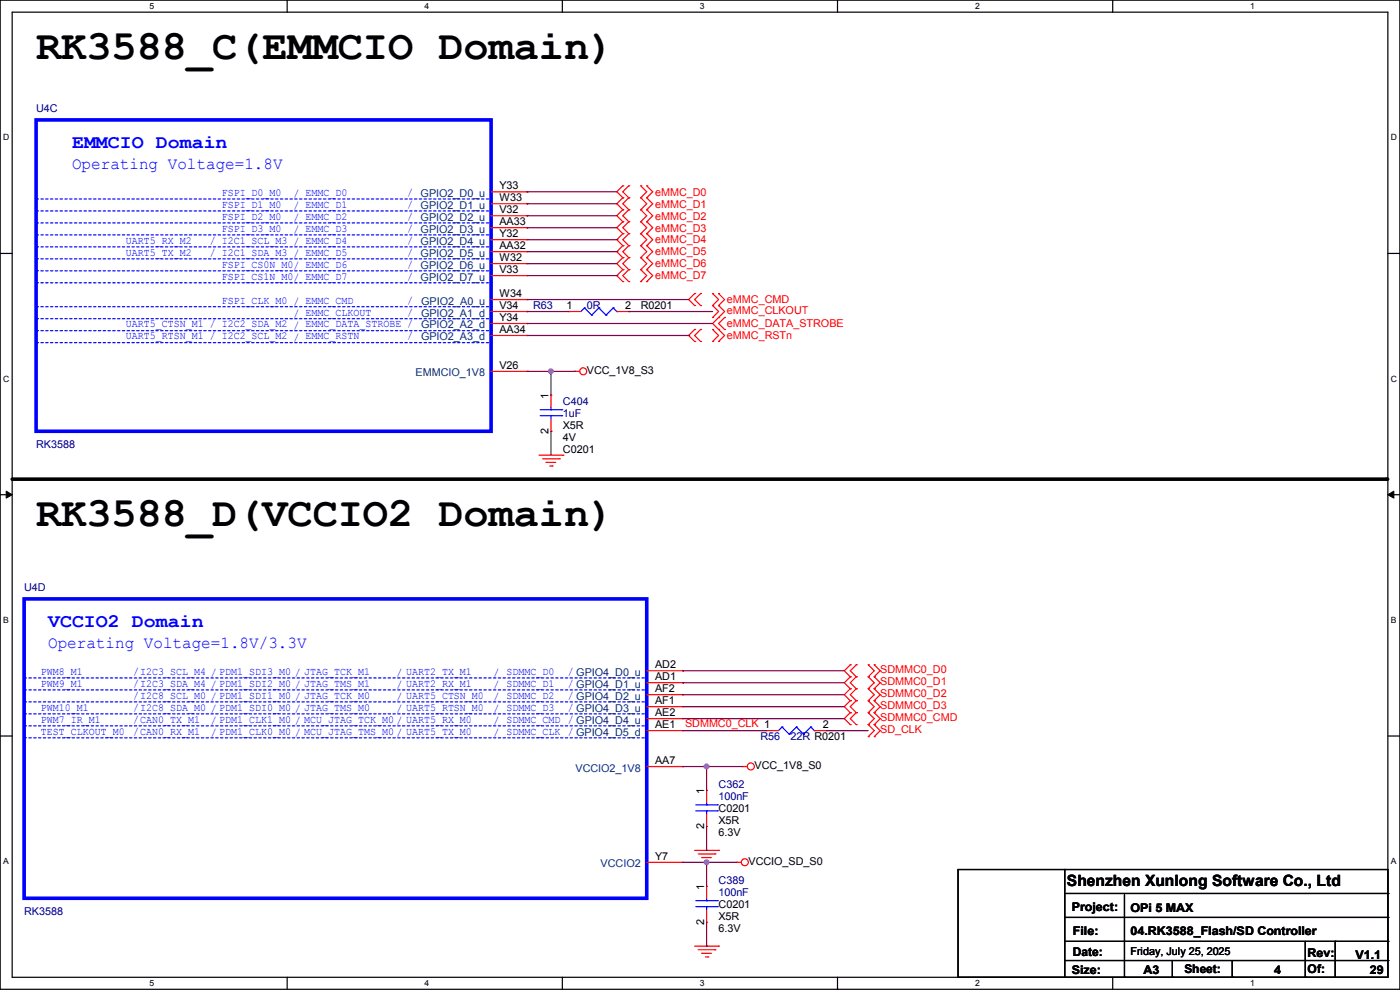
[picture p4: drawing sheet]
<svg xmlns="http://www.w3.org/2000/svg" width="297mm" height="210mm" viewBox="0 0 297 210" stroke-linecap="round" stroke-linejoin="round" font-family="sans-serif">
<g fill="none" stroke="#000" stroke-width=".25">
<path d="M0 0h297v209.8h-297zM2.6 2.6h291.8v204.7h-291.8zM60.9 0v2.6M119.3 0v2.6M177.7 0v2.6M236.1 0v2.6M0 53.8h2.6M294.4 53.8h2.6M0 104.9h2.6M294.4 104.9h2.6M0 156.1h2.6M294.4 156.1h2.6"/>
<path d="M203.2 184.4h22.6v22.9h-22.6zM225.8 184.4h68.6v22.9h-68.6zM225.8 194.6h68.6M225.8 199.7h68.6M226.1 189.5h68.3M238.5 189.8v17.5M276.9 199.7v7.6M283.3 199.7h.1M283.3 199.7v7.6M294.4 189.5h.1M294.4 194.6h.1M294.4 199.7h.1"/>
<path d="M60.9 207.3v2.5M119.3 207.3v2.5M177.7 207.3v2.5M225.8 203.8h68.6M236.1 207.3v2.5M238.5 207.3h.1M248.7 207.3h.1M248.7 203.8v3.5M261.4 207.3h.1M261.4 203.8v3.5M276.9 207.3h.1M294.4 203.8h.1"/>
</g>
<path d="M1.3 104.2l1.3 .7-1.3 .8zM294.4 104.9l1.3-.7v1.5z" fill="#000"/>
<path d="M1.3 104.2l1.3 .7-1.3 .8zM294.4 104.9l1.3-.7v1.5z" fill="none" stroke="#000" stroke-width=".21"/>
<path d="M2.6 101.6h291.6" fill="none" stroke="#000" stroke-width=".76"/>
<circle cx="294.2" cy="101.6" r=".38" fill="#000"/>
<g fill="none" stroke="#f00" stroke-width=".25">
<path d="M132.1 39.4h.1M132.1 39.4l-1.2 1.3 1.2 1.3M133.4 39.4h.1M133.4 39.4l-1.3 1.3 1.3 1.3M135.9 39.4h.1M135.9 39.4l1.3 1.3-1.3 1.3M137.2 39.4h.1M137.2 39.4l1.3 1.3-1.3 1.3M104.2 45.8h7.6M104.2 58.5h7.6M104.2 55.9h7.6M104.2 43.2h7.6"/>
<path d="M104.2 50.8h7.6M104.2 40.7h7.6M104.2 53.4h7.6M104.2 48.3h7.6M111.8 45.8h.1M111.8 58.5h.1M111.8 55.9h.1M111.8 43.2h.1M111.8 50.8h.1M111.8 40.7h.1M111.8 53.4h.1M111.8 48.3h.1"/>
<path d="M132.1 42h.1M132.1 44.5h.1M132.1 47h.1M132.1 49.6h.1M132.1 54.7h.1M132.1 57.2h.1M132.1 59.7h.1M132.1 52.1h.1M132.1 47l-1.2 1.3 1.2 1.3M132.1 42l-1.2 1.2 1.2 1.3M132.1 49.6l-1.2 1.2 1.2 1.3M132.1 44.5l-1.2 1.3 1.2 1.2"/>
<path d="M132.1 52.1l-1.2 1.3 1.2 1.3M132.1 54.7l-1.2 1.2 1.2 1.3M132.1 57.2l-1.2 1.3 1.2 1.2M133.4 42h.1M133.4 44.5h.1M133.4 47h.1M133.4 49.6h.1M133.4 57.2h.1M133.4 54.7h.1M133.4 59.7h.1M133.4 52.1h.1M133.4 44.5l-1.3 1.3 1.3 1.2"/>
<path d="M133.4 42l-1.3 1.2 1.3 1.3M133.4 47l-1.3 1.3 1.3 1.3M133.4 49.6l-1.3 1.2 1.3 1.3M133.4 52.1l-1.3 1.3 1.3 1.3M133.4 54.7l-1.3 1.2 1.3 1.3M133.4 57.2l-1.3 1.3 1.3 1.2M135.9 42h.1M135.9 44.5h.1M135.9 47h.1M135.9 49.6h.1M135.9 57.2h.1M135.9 54.7h.1"/>
<path d="M135.9 59.7h.1M135.9 52.1h.1M135.9 44.5l1.3 1.3-1.3 1.2M135.9 47l1.3 1.3-1.3 1.3M135.9 42l1.3 1.2-1.3 1.3M135.9 49.6l1.3 1.2-1.3 1.3M135.9 52.1l1.3 1.3-1.3 1.3M135.9 54.7l1.3 1.2-1.3 1.3M135.9 57.2l1.3 1.3-1.3 1.2M137.2 42h.1M137.2 44.5h.1M137.2 47h.1"/>
<path d="M137.2 49.6h.1M137.2 57.2h.1M137.2 54.7h.1M137.2 59.7h.1M137.2 52.1h.1M137.2 47l1.3 1.3-1.3 1.3M137.2 49.6l1.3 1.2-1.3 1.3M137.2 42l1.3 1.2-1.3 1.3M137.2 52.1l1.3 1.3-1.3 1.3M137.2 44.5l1.3 1.3-1.3 1.2M137.2 54.7l1.3 1.2-1.3 1.3M137.2 57.2l1.3 1.3-1.3 1.2"/>
<path d="M104.2 78.8h7.6M104.2 66.1h7.6M104.2 63.5h7.6M104.2 68.6h7.6M104.2 71.2h7.6M111.8 78.8h.1M111.8 66.1h.1M111.8 63.5h.1M111.8 68.6h.1M111.8 71.2h.1M120.7 66.1h.1M120.7 66.1h2.5"/>
<path d="M122 78.8h.1M122 78.8h1M130.9 66.1h2.5M133.4 66.1h.1M147.4 62.3h.1M147.4 64.8h.1M147.4 69.9h.1M147.4 72.4h.1M147.4 62.3l-1.3 1.2 1.3 1.3M147.4 69.9l-1.3 1.3 1.3 1.2M148.6 64.8h.1M148.6 62.3h.1"/>
<path d="M148.6 72.4h.1M148.6 69.9h.1M148.6 62.3l-1.2 1.2 1.2 1.3M148.6 69.9l-1.2 1.3 1.2 1.2M151.2 64.8h.1M151.2 62.3h.1M151.2 72.4h.1M151.2 69.9h.1M151.2 67.4h.1M151.2 62.3l1.2 1.2-1.2 1.3M151.2 69.9l1.2 1.3-1.2 1.2M151.2 64.8l1.2 1.3-1.2 1.3"/>
<path d="M152.4 64.8h.1M152.4 62.3h.1M152.4 72.4h.1M152.4 69.9h.1M152.4 67.4h.1M152.4 62.3l1.3 1.2-1.3 1.3M152.4 64.8l1.3 1.3-2.5 2.5 2.5 2.6-1.3 1.2M153.7 69.9h.1M153.7 67.4h.1M153.7 67.4l-1.3 1.2 1.3 1.3M114.3 96.6h5.1M115.1 97.3h3.6"/>
<path d="M115.9 98.1h.1M115.9 98.1h2M116.6 98.8h.5M116.9 83.9h.1M116.9 91.5h.1M116.9 83.9v2.5M116.9 88.9v2.6M117.1 98.8h.1M118.7 97.3h.1M119.4 96.6h.1M137.2 147.4h7.6M137.2 149.9h7.6"/>
<path d="M137.2 152.4h7.6M137.2 155h7.6M137.2 142.3h7.6M137.2 144.8h7.6M144.8 147.4h.1M144.8 149.9h.1M144.8 152.4h.1M144.8 155h.1M144.8 142.3h.1M144.8 144.8h.1M162.6 155h.1M162.6 155h2.5"/>
<path d="M172.8 155h2.5M175.3 155h.1M180.4 151.2h.1M180.4 153.7h.1M180.4 146.1h.1M180.4 148.6h.1M180.4 141h.1M180.4 143.6h.1M180.4 151.2l-1.3 1.2 1.3 1.3M180.4 143.6l-1.3 1.2 1.3 1.3M180.4 146.1l-1.3 1.3 1.3 1.2M180.4 148.6l-1.3 1.3 1.3 1.3"/>
<path d="M180.4 141l-1.3 1.3 1.3 1.3M181.7 153.7h.1M181.7 151.2h.1M181.7 148.6h.1M181.7 146.1h.1M181.7 143.6h.1M181.7 141h.1M181.7 151.2l-1.3 1.2 1.3 1.3M181.7 146.1l-1.3 1.3 1.3 1.2M181.7 141l-1.3 1.3 1.3 1.3M181.7 148.6l-1.3 1.3 1.3 1.3M181.7 143.6l-1.3 1.2 1.3 1.3"/>
<path d="M184.2 153.7h.1M184.2 151.2h.1M184.2 148.6h.1M184.2 146.1h.1M184.2 143.6h.1M184.2 141h.1M184.2 156.3h.1M184.2 146.1l1.3 1.3-1.3 1.2M184.2 151.2l1.3 1.2-1.3 1.3M184.2 141l1.3 1.3-1.3 1.3M184.2 153.7l1.3 1.3-1.3 1.3M184.2 143.6l1.3 1.2-1.3 1.3"/>
<path d="M184.2 148.6l1.3 1.3-1.3 1.3M185.5 153.7h.1M185.5 151.2h.1M185.5 148.6h.1M185.5 146.1h.1M185.5 143.6h.1M185.5 141h.1M185.5 156.3h.1M185.5 143.6l1.2 1.2-1.2 1.3M185.5 151.2l1.2 1.2-1.2 1.3M185.5 153.7l1.2 1.3-1.2 1.3M185.5 146.1l1.2 1.3-1.2 1.2"/>
<path d="M185.5 141l1.2 1.3-1.2 1.3M185.5 148.6l1.2 1.3-1.2 1.3M137.2 162.6h7.6M144.8 162.6h.1M149.9 167.7h.1M149.9 175.3h.1M149.9 167.7v2.5M149.9 172.8v2.5M157.5 162.6h.1M157.5 162.6h1M137.2 182.9h7.6M144.8 182.9h.1"/>
<path d="M147.4 180.4h5M148.1 181.1h3.6M148.9 181.9h.1M148.9 181.9h2M149.6 182.7h.6M149.9 188h.1M149.9 195.6h.1M149.9 188v2.5M149.9 193.1v2.5M150.2 182.7h.1M151.7 181.1h.1M152.4 180.4h.1"/>
<path d="M156.3 182.9h.1M156.3 182.9h1M147.4 200.7h5M148.1 201.5h3.6M148.9 202.2h.1M148.9 202.2h2M149.6 203h.6M150.2 203h.1M151.7 201.5h.1M152.4 200.7h.1"/>
<circle cx="123.7" cy="78.8" r=".74"/>
<circle cx="159.3" cy="162.6" r=".74"/>
<circle cx="158" cy="182.9" r=".74"/>
</g>
<g fill="none" stroke="#00f" stroke-width=".25">
<path d="M124 65.3h.1M124 65.3l-.8 .8M124 65.3l1.5 1.5M125.5 66.8h.1M127 65.3h.1M127 65.3l-1.5 1.5M127 65.3l1.6 1.5M128.6 66.8h.1M130.1 65.3h.1M130.1 65.3l-1.5 1.5M130.1 65.3l.8 .8M130.9 66.1h.1"/>
<path d="M114.6 88.2h4.6M114.6 86.9h4.6M116.9 86.9h.1M116.9 88.2h.1M116.9 86.4v.5M116.9 88.2v.7M119.2 88.2h.1M119.2 86.9h.1M165.9 154.2h.1M165.9 154.2l-.8 .8M165.9 154.2l1.5 1.5M167.4 155.7h.1"/>
<path d="M169 154.2h.1M169 154.2l-1.6 1.5M169 154.2l1.5 1.5M170.5 155.7h.1M172 154.2h.1M172 154.2l-1.5 1.5M172 154.2l.8 .8M172.8 155h.1M147.6 172h4.6M147.6 170.7h4.6M149.9 170.7h.1M149.9 172h.1"/>
<path d="M149.9 170.2v.5M149.9 172v.8M152.2 172h.1M152.2 170.7h.1M147.6 192.3h4.6M147.6 191.1h4.6M149.9 191.1h.1M149.9 192.3h.1M149.9 190.5v.6M149.9 192.3v.8M152.2 192.3h.1M152.2 191.1h.1"/>
</g>
<path d="M7.7 25.4h96.5v66.1h-96.5zM5.1 127h132.1v63.5h-132.1z" fill="none" stroke="#00f" stroke-width=".76"/>
<g fill="none" stroke="#00f" stroke-width=".25" stroke-dasharray=".5 .5">
<path d="M7.7 60h96.5M7.7 47.3h96.5M7.7 44.7h96.5M7.7 57.4h96.5M7.7 54.9h96.5M7.7 52.4h96.5M7.7 42.2h96.5M7.7 49.8h96.5M104.2 60h.1M104.2 47.3h.1M104.2 44.7h.1M104.2 57.4h.1"/>
<path d="M104.2 54.9h.1M104.2 52.4h.1M104.2 42.2h.1M104.2 49.8h.1M7.7 65.1h96.5M7.7 72.7h96.5M7.7 67.6h96.5M7.7 70.1h96.5M104.2 65.1h.1M104.2 72.7h.1M104.2 67.6h.1M104.2 70.1h.1"/>
<path d="M5.1 151.4h131.8M5.1 154h131.8M5.1 148.9h131.8M5.1 146.3h131.8M5.1 156.5h131.8M5.1 143.8h131.8M136.9 151.4h.1M136.9 154h.1M136.9 148.9h.1M136.9 146.3h.1M136.9 156.5h.1M136.9 143.8h.1"/>
</g>
<path d="M149.9 182.9h.1M149.9 182.9h6.4" fill="none" stroke="#800040" stroke-width=".25"/>
<circle cx="149.9" cy="182.9" r=".49" fill="#f0f"/>
<circle cx="149.9" cy="182.9" r=".49" fill="none" stroke="#f0f" stroke-width=".25"/>
<g fill="none" stroke="#800040" stroke-width=".25">
<path d="M111.8 78.8h.1M111.8 78.8h5.1M144.8 162.6h.1M144.8 162.6h5.1M149.9 162.6h.1M149.9 162.6v5.1M149.9 175.3v5.1M144.8 182.9h.1M144.8 182.9h5.1M149.9 182.9h.1M149.9 180.4h.1M149.9 182.9v5.1"/>
<path d="M149.9 195.6v5.1M149.9 200.7h.1"/>
</g>
<circle cx="116.9" cy="78.8" r=".49" fill="#f0f"/>
<circle cx="116.9" cy="78.8" r=".49" fill="none" stroke="#f0f" stroke-width=".25"/>
<path d="M116.9 78.8h.1M116.9 78.8v5.1M116.9 78.8h5.1M122 78.8h.1M116.9 91.5h.1M116.9 91.5v5.1M149.9 162.6h.1M149.9 162.6h7.6" fill="none" stroke="#800040" stroke-width=".25"/>
<circle cx="149.9" cy="162.6" r=".49" fill="#f0f"/>
<circle cx="149.9" cy="162.6" r=".49" fill="none" stroke="#f0f" stroke-width=".25"/>
<g fill="none" stroke="#800040" stroke-width=".25">
<path d="M111.8 40.7h.1M111.8 43.2h.1M111.8 45.8h.1M111.8 48.3h.1M111.8 55.9h.1M111.8 40.7h19.1M111.8 43.2h19.1M111.8 45.8h19.1M111.8 48.3h19.1M111.8 55.9h19.1M111.8 50.8h19.1M111.8 53.4h19.1"/>
<path d="M111.8 58.5h19.1M130.9 50.8h.1M130.9 53.4h.1M130.9 58.5h.1M111.8 63.5h.1M111.8 68.6h.1M111.8 66.1h.1M111.8 63.5h34.3M111.8 68.6h39.4M111.8 66.1h8.9M111.8 71.2h34.3M133.4 66.1h.1"/>
<path d="M133.4 66.1h17.8M146.1 71.2h.1M144.8 152.4h.1M144.8 142.3h.1M144.8 144.8h.1M144.8 147.4h.1M144.8 149.9h.1M144.8 155h.1M144.8 152.4h34.3M144.8 142.3h34.3M144.8 144.8h34.3M144.8 147.4h34.3"/>
<path d="M144.8 149.9h34.3M144.8 155h17.8M175.3 155h.1M175.3 155h8.9"/>
</g>
<circle cx="149.9" cy="182.9" r=".49" fill="#f0f"/>
<circle cx="149.9" cy="182.9" r=".49" fill="none" stroke="#f0f" stroke-width=".25"/>
<circle cx="116.9" cy="78.8" r=".49" fill="#f0f"/>
<circle cx="116.9" cy="78.8" r=".49" fill="none" stroke="#f0f" stroke-width=".25"/>
<circle cx="149.9" cy="162.6" r=".49" fill="#f0f"/>
<circle cx="149.9" cy="162.6" r=".49" fill="none" stroke="#f0f" stroke-width=".25"/>
<g font-size="8.9">
<text x="7.7" y="12.5">RK3588_C(EMMCIO Domain)</text>
<text x="7.7" y="111.6">RK3588_D(VCCIO2 Domain)</text>
</g>
<g font-size="4.1" fill="#00f">
<text x="15.3" y="31.4">EMMCIO Domain</text>
<text x="10.2" y="133">VCCIO2 Domain</text>
</g>
<g font-size="3.6" fill="#00f">
<text x="15.3" y="35.9">Operating Voltage=1.8V</text>
<text x="10.2" y="137.5">Operating Voltage=1.8V/3.3V</text>
</g>
<text font-size="3.3" x="226.4" y="188">Shenzhen Xunlong Software Co., Ltd</text>
<g font-size="2.5">
<text x="227.4" y="193.2">Project:</text>
<text x="239.8" y="193.4">OPi 5 MAX</text>
<text x="227.6" y="198.2">File:</text>
<text x="227.6" y="202.8">Date:</text>
<text x="239.8" y="198.2">04.RK3588_Flash/SD Controller</text>
<text x="277.4" y="203.1">Rev:</text>
<text x="287.6" y="203.3">V1.1</text>
<text x="227.4" y="206.6">Size:</text>
<text x="242.6" y="206.6">A3</text>
<text x="251.2" y="206.4">Sheet:</text>
<text x="270.3" y="206.6">4</text>
<text x="277.4" y="206.4">Of:</text>
<text x="290.6" y="206.6">29</text>
</g>
<g font-size="2.3" fill="#000080">
<text x="7.7" y="23.7">U4C</text>
<text x="113.1" y="65.6">R63</text>
<text x="124.5" y="65.6">0R</text>
<text x="119.4" y="85.9">C404</text>
<text x="119.4" y="88.5">1uF</text>
<text x="7.7" y="95.1">RK3588</text>
<text x="5.1" y="125.3">U4D</text>
<text x="161.3" y="157.1">R56</text>
<text x="167.7" y="157.1">22R R0201</text>
<text x="152.4" y="167.2">C362</text>
<text x="152.4" y="169.8">100nF</text>
<text x="152.4" y="187.5">C389</text>
<text x="152.4" y="190.1">100nF</text>
<text x="5.1" y="194.1">RK3588</text>
</g>
<g font-size="2.3" fill="#00f">
<text x="47" y="41.5">FSPI_D0_M0</text>
<text x="62.3" y="41.8">/ EMMC_D0</text>
<text x="86.4" y="41.5">/ GPIO2_D0_u</text>
<text x="47" y="44.1">FSPI_D1_M0</text>
<text x="47" y="46.6">FSPI_D2_M0</text>
<text x="62.3" y="44.3">/ EMMC_D1</text>
<text x="62.3" y="46.9">/ EMMC_D2</text>
<text x="86.4" y="46.6">/ GPIO2_D2_u</text>
<text x="86.4" y="44.1">/ GPIO2_D1_u</text>
<text x="26.7" y="51.7">UART5_RX_M2</text>
<text x="44.5" y="51.7">/ I2C1_SCL_M3 / EMMC_D4</text>
<text x="47" y="49.1">FSPI_D3_M0</text>
<text x="62.3" y="49.4">/ EMMC_D3</text>
<text x="86.4" y="51.7">/ GPIO2_D4_u</text>
<text x="86.4" y="49.1">/ GPIO2_D3_u</text>
<text x="26.7" y="54.2">UART5_TX_M2</text>
<text x="44.5" y="54.2">/ I2C1_SDA_M3 / EMMC_D5</text>
<text x="47" y="59.3">FSPI_CS1N_M0/ EMMC_D7</text>
<text x="47" y="56.8">FSPI_CS0N_M0/ EMMC_D6</text>
<text x="86.4" y="59.3">/ GPIO2_D7_u</text>
<text x="86.4" y="56.8">/ GPIO2_D6_u</text>
<text x="86.4" y="54.2">/ GPIO2_D5_u</text>
<text x="47" y="64.4">FSPI_CLK_M0 / EMMC_CMD</text>
<text x="86.4" y="64.4">/</text>
<text x="26.7" y="69.5">UART5_CTSN_M1 / I2C2_SDA_M2 / EMMC_DATA_STROBE /</text>
<text x="62.3" y="67.2">/ EMMC_CLKOUT</text>
<text x="86.4" y="66.9">/</text>
<text x="26.7" y="72">UART5_RTSN_M1 / I2C2_SCL_M2 / EMMC_RSTN</text>
<text x="86.4" y="72">/</text>
<text x="8.7" y="143.1">PWM8_M1</text>
<text x="28.2" y="143.1">/I2C3_SCL_M4 / PDM1_SDI3_M0 / JTAG_TCK_M1</text>
<text x="84.1" y="143.4">/ UART2_TX_M1</text>
<text x="104.7" y="143.4">/ SDMMC_D0</text>
<text x="120.4" y="143.1">/ GPIO4_D0_u</text>
<text x="8.7" y="145.7">PWM9_M1</text>
<text x="28.2" y="145.7">/I2C3_SDA_M4 / PDM1_SDI2_M0 / JTAG_TMS_M1</text>
<text x="28.2" y="148.2">/I2C8_SCL_M0 / PDM1_SDI1_M0 / JTAG_TCK_M0</text>
<text x="84.1" y="145.9">/ UART2_RX_M1</text>
<text x="84.1" y="148.5">/ UART5_CTSN_M0</text>
<text x="104.7" y="145.9">/ SDMMC_D1</text>
<text x="104.7" y="148.5">/ SDMMC_D2</text>
<text x="120.4" y="148.2">/ GPIO4_D2_u</text>
<text x="120.4" y="145.7">/ GPIO4_D1_u</text>
<text x="8.7" y="155.8">TEST_CLKOUT_M0</text>
<text x="8.7" y="153.3">PWM7_IR_M1</text>
<text x="8.7" y="150.7">PWM10_M1</text>
<text x="28.2" y="150.7">/I2C8_SDA_M0 / PDM1_SDI0_M0 / JTAG_TMS_M0</text>
<text x="28.2" y="155.8">/CAN0_RX_M1</text>
<text x="28.2" y="153.3">/CAN0_TX_M1</text>
<text x="44.7" y="153.5">/ PDM1_CLK1_M0 / MCU_JTAG_TCK_M0 / UART5_RX_M0</text>
<text x="84.1" y="151">/ UART5_RTSN_M0</text>
<text x="104.7" y="153.5">/ SDMMC_CMD / GPIO4_D4_u</text>
<text x="104.7" y="151">/ SDMMC_D3</text>
<text x="120.4" y="150.7">/ GPIO4_D3_u</text>
<text x="44.7" y="156.1">/ PDM1_CLK0_M0 / MCU_JTAG_TMS_M0 / UART5_TX_M0</text>
<text x="104.7" y="156.1">/ SDMMC_CLK / GPIO4_D5_d</text>
</g>
<g font-size="2.3">
<text x="106" y="40.1">Y33</text>
<text x="106" y="45.2">V32</text>
<text x="106" y="42.7">W33</text>
<text x="106" y="47.8">AA33</text>
<text x="106" y="50.3">Y32</text>
<text x="106" y="52.8">AA32</text>
<text x="106" y="57.9">V33</text>
<text x="106" y="55.4">W32</text>
<text x="106" y="65.5">V34</text>
<text x="106" y="63">W34</text>
<text x="120.2" y="65.5">1</text>
<text x="132.6" y="65.5">2</text>
<text x="135.9" y="65.6">R0201</text>
<text x="106" y="68.1">Y34</text>
<text x="106" y="70.6">AA34</text>
<text x="106" y="78.2">V26</text>
<text x="124.5" y="79.3">VCC_1V8_S3</text>
<text x="116.3" y="84.6" transform="rotate(-90 116.3 84.6)">1</text>
<text x="116.3" y="92" transform="rotate(-90 116.3 92)">2</text>
<text x="119.4" y="91">X5R</text>
<text x="119.4" y="93.6">4V</text>
<text x="119.4" y="96.1">C0201</text>
<text x="139" y="141.7">AD2</text>
<text x="139" y="146.8">AF2</text>
<text x="139" y="149.4">AF1</text>
<text x="139" y="144.3">AD1</text>
<text x="139" y="151.9">AE2</text>
<text x="139" y="154.4">AE1</text>
<text x="174.5" y="154.4">2</text>
<text x="139" y="162.1">AA7</text>
<text x="160.1" y="163.2">VCC_1V8_S0</text>
<text x="149.4" y="168.4" transform="rotate(-90 149.4 168.4)">1</text>
<text x="152.4" y="172.3">C0201</text>
<text x="149.4" y="175.8" transform="rotate(-90 149.4 175.8)">2</text>
<text x="152.4" y="174.8">X5R</text>
<text x="152.4" y="177.4">6.3V</text>
<text x="139" y="182.4">Y7</text>
<text x="158.8" y="183.5">VCCIO_SD_S0</text>
<text x="149.4" y="188.8" transform="rotate(-90 149.4 188.8)">1</text>
<text x="149.4" y="196.1" transform="rotate(-90 149.4 196.1)">2</text>
<text x="152.4" y="192.6">C0201</text>
<text x="152.4" y="195.2">X5R</text>
<text x="152.4" y="197.7">6.3V</text>
<text x="239.8" y="202.5">Friday, July 25, 2025</text>
</g>
<g font-size="2.3" fill="#f00">
<text x="139" y="41.5">eMMC_D0</text>
<text x="139" y="44">eMMC_D1</text>
<text x="139" y="46.6">eMMC_D2</text>
<text x="139" y="49.1">eMMC_D3</text>
<text x="139" y="51.6">eMMC_D4</text>
<text x="139" y="56.7">eMMC_D6</text>
<text x="139" y="59.3">eMMC_D7</text>
<text x="139" y="54.2">eMMC_D5</text>
<text x="154.2" y="64.3">eMMC_CMD</text>
<text x="154.2" y="72">eMMC_RSTn</text>
<text x="154.2" y="69.4">eMMC_DATA_STROBE</text>
<text x="154.2" y="66.6">eMMC_CLKOUT</text>
<text x="186.7" y="142.8">SDMMC0_D0</text>
<text x="186.7" y="147.9">SDMMC0_D2</text>
<text x="186.7" y="145.4">SDMMC0_D1</text>
<text x="145.3" y="154.3">SDMMC0_CLK 1</text>
<text x="186.7" y="153">SDMMC0_CMD</text>
<text x="186.7" y="150.5">SDMMC0_D3</text>
<text x="186.7" y="155.5">SD_CLK</text>
</g>
<g font-size="2.3" fill="#004080">
<text x="89.4" y="64.6">GPIO2_A0_u</text>
<text x="89.3" y="67.1">GPIO2_A1_d</text>
<text x="89.3" y="69.7">GPIO2_A2_d</text>
<text x="89.3" y="72.2">GPIO2_A3_d</text>
<text x="88.2" y="79.8">EMMCIO_1V8</text>
<text x="122.1" y="163.7">VCCIO2_1V8</text>
<text x="127.4" y="184">VCCIO2</text>
</g>
<g font-size="1.8">
<text x="31.7" y="1.9">5</text>
<text x="90.1" y="1.9">4</text>
<text x="148.5" y="1.9">3</text>
<text x="206.8" y="1.9">2</text>
<text x="265.2" y="1.9">1</text>
<text x=".7" y="29.8">D</text>
<text x="295.1" y="29.8">D</text>
<text x=".7" y="80.9">C</text>
<text x="295.1" y="80.9">C</text>
<text x=".7" y="132.1">B</text>
<text x="295.1" y="132.1">B</text>
<text x=".7" y="183.3">A</text>
<text x="295.1" y="183.3">A</text>
<text x="31.7" y="209.2">5</text>
<text x="90.1" y="209.2">4</text>
<text x="148.5" y="209.2">3</text>
<text x="206.8" y="209.2">2</text>
<text x="265.2" y="209.2">1</text>
</g>
</svg>
